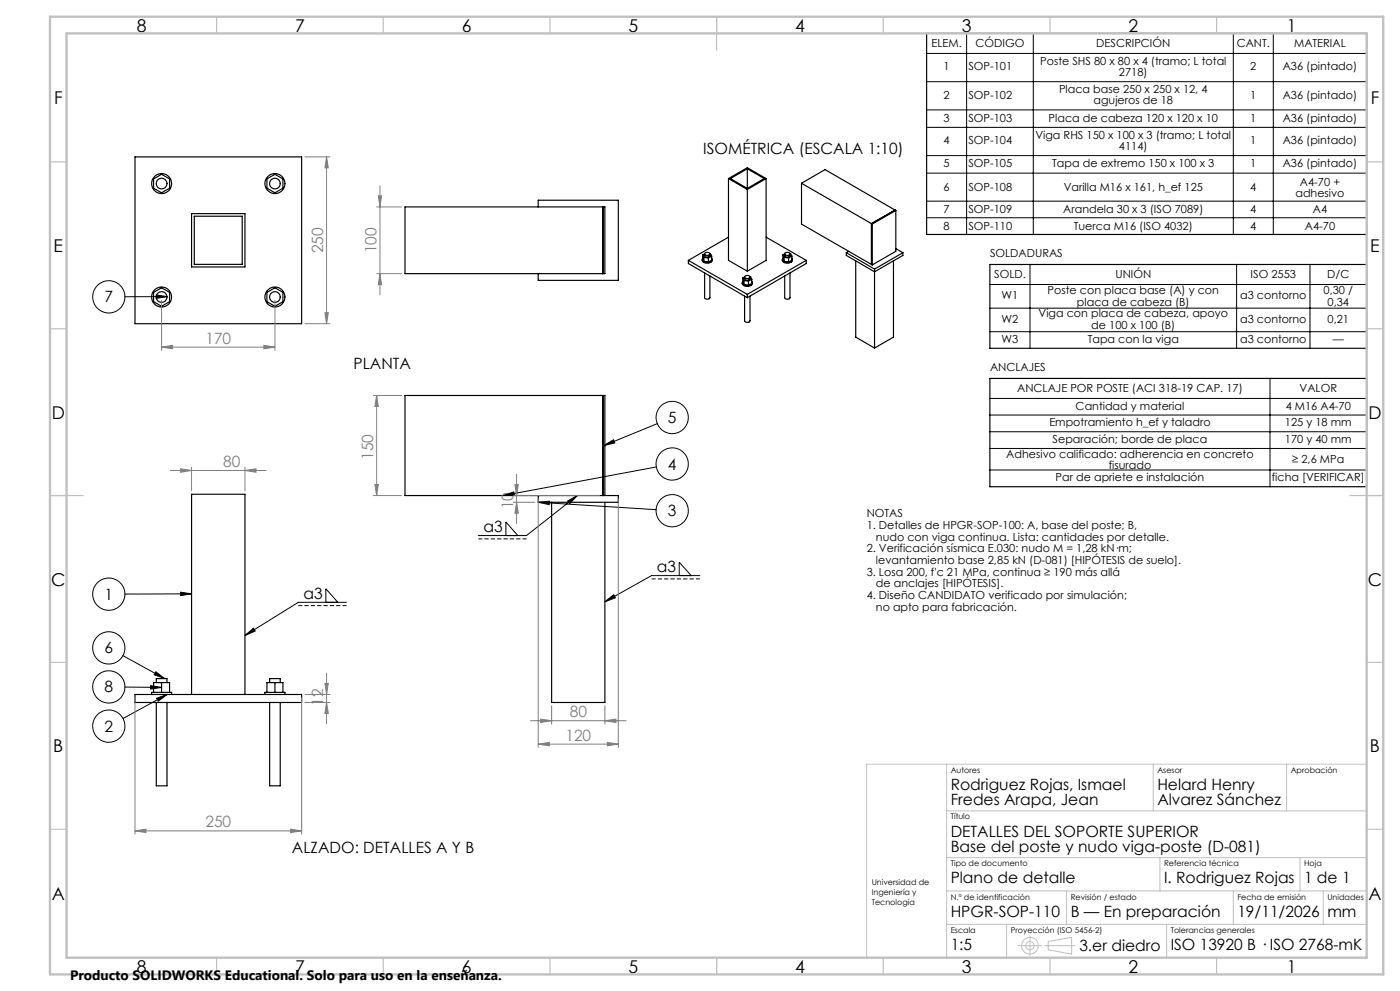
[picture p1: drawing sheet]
<svg xmlns="http://www.w3.org/2000/svg" width="420mm" height="297mm" viewBox="0 0 420 297" stroke-linecap="round" stroke-linejoin="round" font-family="sans-serif">
<g fill="none" stroke="#000" stroke-width=".35">
<path d="M278 10h132v60.3h-132zM40.5 47h50v50h-50zM46.1 53.6l2.4-1.4 2.4 1.4v2.8l-2.4 1.4-2.4-1.4zM80.1 53.6l2.4-1.4 2.4 1.4v2.8l-2.4 1.4-2.4-1.4zM218.5 53.5l5.7 3.3M218.5 53.5l5.7-3.2 5.6 3.2M218.5 53.5v24.5l5.7 3.3M224.2 50.6v5.9M224.2 56.8v24.5M224.2 50.6l5.1 2.9-5.1 3M224.2 50.6l-5.1 2.9 5.1 3M229.8 53.5l-5.6 3.3"/>
<path d="M229.8 53.5v24.5l-5.6 3.3M240.5 54.9l20.9 12.1M240.5 54.9l7-4.1 21 12.2M240.5 54.9v12.3l20.9 12.1M57.5 64h16v16h-16zM58.3 64.8h14.4v14.4h-14.4zM121.5 62h60v20h-60zM161.5 62v-2h24v24h-24v-2M180.9 62v20M206.5 78l17.7 10.2M206.5 78v1l17.7 10.2M210.7 77.8a1.55 1.55 0 0 0 2.5 .8l.4-.3 .1-.5"/>
<path d="M210.8 77.4a.94 .94 0 0 0 .2 1 .94 .94 0 0 0 1 .2h.9a.76 .76 0 0 0 .6-1.2M210.8 76.4l.4 .7M210.8 76.4v1.2l.4 .7M211.2 77.1v1.2M211.2 77.1l1.3 .2M211.2 78.3l1.3 .3M211.4 76.1v.7l.7 .2 .7-.2 .2-.7M211.4 75.9l.9-.3a.5 .5 0 0 1 .7 .5 .5 .5 0 0 1-.7 .4l-.9-.2zM211.4 76.1l-.6 .3M212.5 77.3v1.3M212.9 76h.2l.4 .8M213.5 76.8l-1 .5"/>
<path d="M213.5 76.8v1.2l-1 .6M218.5 71.1l-12 6.9M229.8 71.1l12.1 6.9M234.7 77.8a1.66 1.66 0 0 0 2.8 .6l.2-.6M234.9 77.4a.82 .82 0 0 0 0 .9 .82 .82 0 0 0 .9 .3l1.3-.1a.7 .7 0 0 0 .5-1.1M234.9 76.4l.3 .7M234.9 76.4v1.2l.3 .7M235.2 77.1v1.2M235.2 77.1l1.4 .2M235.2 78.3l1.4 .3M235.4 76.1l.1 .7 .6 .2 .8-.2 .1-.7M235.4 76.1l-.5 .3"/>
<path d="M235.5 75.9l.7-.3a.54 .54 0 0 1 .8 .5 .54 .54 0 0 1-.9 .4 .54 .54 0 0 1-.6-.6zM236.6 77.3v1.3M237 76l.6 .8M237.6 76.8l-1 .5M237.6 76.8v1.2l-1 .6M241.9 78l-17.7 10.2M241.9 78v1l-17.7 10.2M253.9 75.7l8.5 4.9M253.9 75.7v.8l8.5 5 8.5-5v-.8M254.6 75.3l-.7 .4M256.7 78.2v22.8l5.7 3.3M261.4 79.3l.3 .1"/>
<path d="M261.4 67v12.3M261.4 67l.3 .2M261.7 67.2v12.2M268 78.2v22.8l-5.6 3.3M268.5 63l.2 .1M268.5 63l-7.1 4M268.7 63.1l-7 4.1M268.7 63.1v12.2l-7 4.1M268.7 74.5l2.2 1.2M270.9 75.7l-8.5 4.9M297 79.3h113v25.1h-113zM46.1 87.6l2.4-1.3 2.4 1.3v2.8l-2.4 1.4-2.4-1.4z"/>
<path d="M80.1 87.6l2.4-1.3 2.4 1.3v2.8l-2.4 1.4-2.4-1.4zM211.4 81.8v7.5l.7 .4 .9-.4v-6.6M222.7 84.7a1.67 1.67 0 0 0 2.8 .7l.2-.7M222.8 84.3a.9 .9 0 0 0 .2 1 .9 .9 0 0 0 1 .3l.9-.1a.76 .76 0 0 0 .6-1.2M222.8 83.3l.4 .8M222.8 83.3v1.2l.4 .8M223.2 84.1l1.3 .2M223.2 84.1v1.2M223.2 85.3l1.3 .2M223.4 83v.7l.5 .3 1-.3 .1-.7M223.4 88.8v7.4l.7 .4 .7-.1 .2-.3v-7.4M223.4 83l-.6 .3"/>
<path d="M223.5 82.8l.8-.3a.52 .52 0 0 1 .7 .7 .52 .52 0 0 1-.9 .3h-.2a.45 .45 0 0 1-.4-.2 .45 .45 0 0 1 0-.5zM224.2 88.2v1M224.5 84.3v1.2M225 82.9h.2l.3 .8M225.5 83.7l-1 .6M225.5 83.7v1.2l-1 .6M237 81.8v7.5l-.7 .4-.9-.4v-6.6M262.4 80.6v23.7M180.9 118.5v30M297 113.4h113v32.5h-113zM161.5 148.5v2h24v-2h-64v-30h60v30M165.5 150.5v60h16v-60"/>
<path d="M40.5 208.1h50v2.4h-50zM45.5 208.1v-.6h6v.6M46.1 207.5v-2.9h4.8v2.9M46.9 204.6v-1.2h3.2v1.2M46.9 210.5v25h3.2v-25M48.5 204.6v2.9M57.5 208.1v-60h16v60M79.5 208.1v-.6h6v.6M80.1 207.5v-2.9h4.8v2.9M80.9 210.5v25h3.2v-25M80.9 204.6v-1.2h3.2v1.2M82.5 204.6v2.9"/>
<circle cx="48.5" cy="55" r="2.99"/>
<circle cx="48.5" cy="55" r="1.59"/>
<circle cx="82.5" cy="55" r="3"/>
<circle cx="82.5" cy="55" r="1.59"/>
<circle cx="48.5" cy="89" r="2.99"/>
<circle cx="48.5" cy="89" r="1.6"/>
<circle cx="82.5" cy="89" r="1.6"/>
<circle cx="82.5" cy="89" r="3"/>
</g>
<g fill="none" stroke="#000" stroke-width=".3">
<path d="M278 16h132M290 10v60.3M310 10v60.3M370 10v60.3M382 10v60.3M278 24.5h132M278 32.9h132M278 38.2h132M278 46.6h132M278 51.9h132M278 60.3h132M278 65.3h132"/>
<path d="M309 79.3v25.1M371 79.3v25.1M393 79.3v25.1M46.9 88.4l3.3 .5-3.3 .5zM50.2 88.9h-12.7M297 85.3h113M297 92.4h113M297 99.4h113M297 119.4h113M381 113.4v32.5M181.2 133.5l2.8-1.7 .4 .9zM196.9 139.9l-45.9 8.6"/>
<path d="M197.2 127l-16 6.5M297 124.4h113M297 129.4h113M297 134.4h113M151 148.5l3.1-1.1 .2 1zM161.5 150.5l3.3-.3-.1 1zM161.5 150.5l35.3 2.2M170.3 150.2l2.9-1.7-2.3 2.5zM173.2 148.5l-15.3 12h-14.4M297 140.9h113M54.2 177.5l3.3 .5-3.3 .5zM57.5 178h-20"/>
<path d="M151.8 160.5v-4l3.6 4M203.8 172.5v-4l3.6 4M209.9 172.5h-14.4l-14 7.8M36.9 196.5l12.5 6.9M73.5 190.5l2.5-2.2 .6 .8zM97.8 180.5v-4l3.6 4M103.9 180.5h-14.4l-16 10M181.5 180.3l2.6-2 .5 .9zM37.5 205.9l11 .1M45.2 205.5l3.3 .5-3.3 .5zM46.7 201.3l2.7 2.1-3.2-1.2zM47 209.3l3.1-1.2-2.6 2z"/>
<path d="M50.1 208.1l-13.2 7.2"/>
<circle cx="32.6" cy="89" r="4.8"/>
<circle cx="201.7" cy="139.1" r="4.8"/>
<circle cx="201.7" cy="125.1" r="4.8"/>
<circle cx="201.7" cy="153.1" r="4.8"/>
<circle cx="32.6" cy="178.1" r="4.8"/>
<circle cx="32.6" cy="194.2" r="4.8"/>
<circle cx="32.6" cy="205.9" r="4.8"/>
<circle cx="32.6" cy="217.6" r="4.8"/>
</g>
<g fill="none" stroke="#808080" stroke-width=".3">
<path d="M91.5 47h7.5M98 47l.5 3.3h-1zM98 47v50M113.5 58.7h1l-.5 3.3zM114 55.7v32.7M113 62h7.5M48.5 90v15M82.5 90v15M91.5 97h7.5M97.5 93.7h1l-.5 3.3zM113 82h7.5M114 82l.5 3.3h-1z"/>
<path d="M48.5 104l3.3-.5v1zM48.5 104h34M79.2 103.5l3.3 .5-3.3 .5zM112 118.5h8.5M113 118.5l.5 3.3h-1zM113 118.5v30M51.1 141h28.7M54.2 140.5l3.3 .5-3.3 .5zM57.5 140v7.1M73.5 141l3.3-.5v1zM73.5 140v7.1M112 148.5h8.5"/>
<path d="M112.5 145.2h1l-.5 3.3zM154 150.5h6.5M154 148.5h25.9M154.5 145.2h1l-.5 3.3zM155 150.5l.5 3.3h-1zM155 142.2v14.7M161.5 149.5v74.5M185.5 149.5v74.5M40.5 209.1v40.9M90.5 209.1v40.9M91.5 210.5h7.5M91.5 208.1h7.5"/>
<path d="M97.5 204.8h1l-.5 3.3zM98 210.5l.5 3.3h-1zM98 201.8v15.1M159.1 216h28.7M162.2 215.5l3.3 .5-3.3 .5zM165.5 211.5v5.5M181.5 216l3.3-.5v1zM181.5 211.5v5.5M161.5 223l3.3-.5v1zM161.5 223h24M182.2 222.5l3.3 .5-3.3 .5zM40.5 249l3.3-.5v1z"/>
<path d="M40.5 249h50M87.2 248.5l3.3 .5-3.3 .5z"/>
</g>
<g fill="none" stroke="#c0c0c0" stroke-width=".3">
<path d="M284 229v58M346 229v14M386 229v14M410 229h-150v58M284 243h126M284 257h126M348 257v10M390 257v10M284 267h126M284 277h126M302 277v10M320 267v10"/>
<path d="M350 277v10M370 267v10M397 267v10M305.5 283.4h7M309 280.4v6M313.5 283.4h9M314.5 282.2l7-1.3v5l-7-1.2z"/>
<circle cx="309" cy="283.4" r="2.49"/>
<circle cx="309" cy="283.4" r="1.25"/>
</g>
<path d="M180.7 133.5h1M180.8 133.2l.7 .7M181.2 133v1M181.5 133.2l-.7 .7" fill="none" stroke="#00f" stroke-width=".3"/>
<path d="M158 161.5h-14.5M210 173.5h-14.5M104 181.5h-14.5" fill="none" stroke="#000" stroke-width=".3" stroke-dasharray="1.3 .6" stroke-dashoffset=".1" stroke-linecap="butt"/>
<g fill="none" stroke="#c0c0c0" stroke-width=".35">
<path d="M65 5v5M115 5v5M165 5v5M215 5v10M265 5v5M315 5v5M365 5v5M15 48.5h5M410 48.5h5M15 98.5h5M410 98.5h5M15 148.5h10"/>
<path d="M405 148.5h10M15 198.5h5M410 198.5h5M15 248.5h5M410 248.5h5M65 287v5M115 287v5M165 287v5M215 287v5M265 287v5M315 287v5M365 287v5"/>
</g>
<path d="M15 5h400v287h-400zM20 10h390v277h-390z" fill="none" stroke="#c0c0c0" stroke-width=".7"/>
<path d="M54.2 177.5l3.3 .5-3.3 .5zM47 209.3l3.1-1.2-2.6 2zM161.5 150.5l3.3-.3-.1 1zM151 148.5l3.1-1.1 .2 1zM46.7 201.3l2.7 2.1-3.2-1.2zM45.2 205.5l3.3 .5-3.3 .5zM73.5 190.5l2.5-2.2 .6 .8zM181.5 180.3l2.6-2 .5 .9zM170.3 150.2l2.9-1.7-2.3 2.5zM46.9 88.4l3.3 .5-3.3 .5zM181.2 133.5l2.8-1.7 .4 .9z" fill="#000"/>
<g fill="#808080">
<path d="M40.5 249l3.3-.5v1zM87.2 248.5l3.3 .5-3.3 .5zM54.2 140.5l3.3 .5-3.3 .5zM73.5 141l3.3-.5v1zM162.2 215.5l3.3 .5-3.3 .5zM181.5 216l3.3-.5v1zM161.5 223l3.3-.5v1zM182.2 222.5l3.3 .5-3.3 .5zM48.5 104l3.3-.5v1zM79.2 103.5l3.3 .5-3.3 .5z"/>
<path d="M98 210.5l.5 3.3h-1zM97.5 204.8h1l-.5 3.3zM155 150.5l.5 3.3h-1zM154.5 145.2h1l-.5 3.3zM112.5 145.2h1l-.5 3.3zM113 118.5l.5 3.3h-1zM97.5 93.7h1l-.5 3.3zM98 47l.5 3.3h-1zM114 82l.5 3.3h-1zM113.5 58.7h1l-.5 3.3z"/>
</g>
<g font-size="5.3">
<text x="41" y="9.5">8</text>
<text x="88.5" y="9.5">7</text>
<text x="138.5" y="9.5">6</text>
<text x="188.5" y="9.5">5</text>
<text x="238.5" y="9.5">4</text>
<text x="288.5" y="9.5">3</text>
<text x="338.5" y="9.5">2</text>
<text x="386" y="9.5">1</text>
<text x="16.2" y="31.3">F</text>
<text x="411.2" y="31.3">F</text>
<text x="16.1" y="75.5">E</text>
<text x="411.1" y="75.5">E</text>
<text x="15.5" y="125.5">D</text>
<text x="410.5" y="125.5">D</text>
<text x="15.4" y="175.5">C</text>
<text x="410.4" y="175.5">C</text>
<text x="16" y="225.5">B</text>
<text x="411" y="225.5">B</text>
<text x="15.5" y="269.8">A</text>
<text x="410.5" y="269.8">A</text>
<text x="41" y="291.5">8</text>
<text x="88.5" y="291.5">7</text>
<text x="138.5" y="291.5">6</text>
<text x="188.5" y="291.5">5</text>
<text x="238.5" y="291.5">4</text>
<text x="288.5" y="291.5">3</text>
<text x="338.5" y="291.5">2</text>
<text x="386" y="291.5">1</text>
</g>
<g font-size="4.7">
<text x="211" y="46.2">ISOMÉTRICA (ESCALA 1:10)</text>
<text x="31.4" y="90.6">7</text>
<text x="106.1" y="110.5">PLANTA</text>
<text x="200.4" y="126.8">5</text>
<text x="200.4" y="140.7">4</text>
<text x="200.4" y="154.7">3</text>
<text x="145.1" y="159.5">a3</text>
<text x="197.1" y="171.5">a3</text>
<text x="31.4" y="179.7">1</text>
<text x="91.1" y="179.5">a3</text>
<text x="31.4" y="195.8">6</text>
<text x="31.4" y="207.5">8</text>
<text x="31.4" y="219.3">2</text>
<text x="285.2" y="236.7">Rodriguez Rojas, Ismael</text>
<text x="347.2" y="236.7">Helard Henry</text>
<text x="285.2" y="241.3">Fredes Arapa, Jean</text>
<text x="347.2" y="241.3">Alvarez Sánchez</text>
<text x="285.2" y="250.7">DETALLES DEL SOPORTE SUPERIOR</text>
<text x="87.6" y="255.5">ALZADO: DETALLES A Y B</text>
<text x="285.2" y="255.3">Base del poste y nudo viga-poste (D-081)</text>
<text x="285.2" y="264.7">Plano de detalle</text>
<text x="349.2" y="264.7">I. Rodriguez Rojas</text>
<text x="391.2" y="264.7">1 de 1</text>
<text x="285.2" y="274.7">HPGR-SOP-110</text>
<text x="321.2" y="274.7">B — En preparación</text>
<text x="371.2" y="274.7">19/11/2026</text>
<text x="398.2" y="274.9">mm</text>
<text x="285.2" y="284.7">1:5</text>
<text x="323.8" y="284.9">3.er diedro</text>
<text x="351.2" y="284.7">ISO 13920 B · ISO 2768-mK</text>
</g>
<g font-size="4.7" fill="#808080">
<text x="97" y="75.9" transform="rotate(-90 97 75.9)">250</text>
<text x="113" y="75.9" transform="rotate(-90 113 75.9)">100</text>
<text x="61.6" y="103">170</text>
<text x="112" y="137.9" transform="rotate(-90 112 137.9)">150</text>
<text x="66.9" y="140">80</text>
<text x="154" y="152.6" transform="rotate(-90 154 152.6)">10</text>
<text x="97" y="211.6" transform="rotate(-90 97 211.6)">12</text>
<text x="170.9" y="215">80</text>
<text x="169.6" y="222">120</text>
<text x="61.6" y="248">250</text>
</g>
<text font-size="4.1" x="21" y="293.7">Producto SOLIDWORKS Educational. Solo para uso en la enseñanza.</text>
<g font-size="3.3">
<text x="279.4" y="14.2">ELEM.</text>
<text x="292.7" y="14.2">CÓDIGO</text>
<text x="328.9" y="14.2">DESCRIPCIÓN</text>
<text x="371" y="14.2">CANT.</text>
<text x="388.2" y="14.2">MATERIAL</text>
<text x="283.1" y="21.1">1</text>
<text x="290.5" y="21.1">SOP-101</text>
<text x="312.1" y="19.5">Poste SHS 80 x 80 x 4 (tramo; L total</text>
<text x="335.7" y="22.7">2718)</text>
<text x="375.1" y="21.1">2</text>
<text x="384.8" y="21.1">A36 (pintado)</text>
<text x="283.1" y="29.6">2</text>
<text x="290.5" y="29.6">SOP-102</text>
<text x="317.7" y="28">Placa base 250 x 250 x 12, 4</text>
<text x="375.1" y="29.6">1</text>
<text x="384.8" y="29.6">A36 (pintado)</text>
<text x="328.1" y="31.2">agujeros de 18</text>
<text x="283.1" y="36.4">3</text>
<text x="290.5" y="36.4">SOP-103</text>
<text x="310.6" y="41.7">Viga RHS 150 x 100 x 3 (tramo; L total</text>
<text x="314.6" y="36.4">Placa de cabeza 120 x 120 x 10</text>
<text x="375.1" y="36.4">1</text>
<text x="384.8" y="36.4">A36 (pintado)</text>
<text x="283.1" y="43.3">4</text>
<text x="290.5" y="43.3">SOP-104</text>
<text x="335.7" y="44.9">4114)</text>
<text x="375.1" y="43.3">1</text>
<text x="384.8" y="43.3">A36 (pintado)</text>
<text x="283.1" y="50.1">5</text>
<text x="290.5" y="50.1">SOP-105</text>
<text x="315.7" y="50.1">Tapa de extremo 150 x 100 x 3</text>
<text x="375.1" y="50.1">1</text>
<text x="384.8" y="50.1">A36 (pintado)</text>
<text x="283.1" y="57.3">6</text>
<text x="290.5" y="57.3">SOP-108</text>
<text x="319.1" y="57.3">Varilla M16 x 161, h_ef 125</text>
<text x="375.1" y="57.3">4</text>
<text x="388.6" y="59.1">adhesivo</text>
<text x="390" y="55.6">A4-70 +</text>
<text x="283.1" y="64">7</text>
<text x="290.5" y="64">SOP-109</text>
<text x="319" y="64">Arandela 30 x 3 (ISO 7089)</text>
<text x="375.1" y="64">4</text>
<text x="393.8" y="64">A4</text>
<text x="283.1" y="69">8</text>
<text x="290.5" y="69">SOP-110</text>
<text x="322.1" y="69">Tuerca M16 (ISO 4032)</text>
<text x="375.1" y="69">4</text>
<text x="391.4" y="69">A4-70</text>
<text x="297" y="77">SOLDADURAS</text>
<text x="298.3" y="83.5">SOLD.</text>
<text x="334.6" y="83.5">UNIÓN</text>
<text x="375.2" y="83.5">ISO 2553</text>
<text x="398.2" y="83.5">D/C</text>
<text x="300.5" y="89.7">W1</text>
<text x="314.3" y="88.1">Poste con placa base (A) y con</text>
<text x="372" y="89.7">a3 contorno</text>
<text x="397.1" y="88.1">0,30 /</text>
<text x="311.6" y="95.1">Viga con placa de cabeza, apoyo</text>
<text x="323.1" y="91.6">placa de cabeza (B)</text>
<text x="398.3" y="91.6">0,34</text>
<text x="300.5" y="96.7">W2</text>
<text x="327.4" y="98.6">de 100 x 100 (B)</text>
<text x="372" y="96.7">a3 contorno</text>
<text x="398.3" y="96.7">0,21</text>
<text x="300.5" y="102.8">W3</text>
<text x="326.3" y="102.8">Tapa con la viga</text>
<text x="372" y="102.8">a3 contorno</text>
<text x="399.8" y="102.8">—</text>
<text x="297" y="111.2">ANCLAJES</text>
<text x="305.1" y="117.6">ANCLAJE POR POSTE (ACI 318-19 CAP. 17)</text>
<text x="389.9" y="117.6">VALOR</text>
<text x="322.7" y="122.8">Cantidad y material</text>
<text x="385.7" y="122.8">4 M16 A4-70</text>
<text x="314.8" y="127.8">Empotramiento h_ef y taladro</text>
<text x="385.5" y="127.8">125 y 18 mm</text>
<text x="301.9" y="137.2">Adhesivo calificado: adherencia en concreto</text>
<text x="315.8" y="132.8">Separación; borde de placa</text>
<text x="385.5" y="132.8">170 y 40 mm</text>
<text x="332.6" y="140.7">fisurado</text>
<text x="387.7" y="138.8">≥ 2,6 MPa</text>
<text x="316.7" y="144.2">Par de apriete e instalación</text>
<text x="381.5" y="144.2">ficha [VERIFICAR]</text>
<text x="260" y="155">NOTAS</text>
<text x="260" y="158.5">1. Detalles de HPGR-SOP-100: A, base del poste; B,</text>
<text x="260" y="165.5">2. Verificación sísmica E.030: nudo M = 1,28 kN·m;</text>
<text x="262.8" y="162">nudo con viga continua. Lista: cantidades por detalle.</text>
<text x="260" y="172.5">3. Losa 200, f'c 21 MPa, continua ≥ 190 más allá</text>
<text x="262.8" y="169">levantamiento base 2,85 kN (D-081) [HIPÓTESIS de suelo].</text>
<text x="260" y="179.5">4. Diseño CANDIDATO verificado por simulación;</text>
<text x="262.8" y="176">de anclajes [HIPÓTESIS].</text>
<text x="262.8" y="183">no apto para fabricación.</text>
</g>
<g font-size="2.4">
<text x="285.2" y="231.6">Autores</text>
<text x="347.2" y="231.6">Asesor</text>
<text x="387.2" y="231.6">Aprobación</text>
<text x="285.2" y="245.6">Título</text>
<text x="285.2" y="259.6">Tipo de documento</text>
<text x="349.2" y="259.6">Referencia técnica</text>
<text x="391.2" y="259.6">Hoja</text>
<text x="261.5" y="265.3">Universidad de</text>
<text x="261.5" y="268.3">Ingeniería y</text>
<text x="285.2" y="269.6">N.º de identificación</text>
<text x="321.2" y="269.6">Revisión / estado</text>
<text x="371.2" y="269.6">Fecha de emisión</text>
<text x="398.2" y="269.6">Unidades</text>
<text x="261.5" y="271.3">Tecnología</text>
<text x="285.2" y="279.6">Escala</text>
<text x="303.2" y="279.6">Proyección (ISO 5456-2)</text>
<text x="351.2" y="279.6">Tolerancias generales</text>
</g>
</svg>
